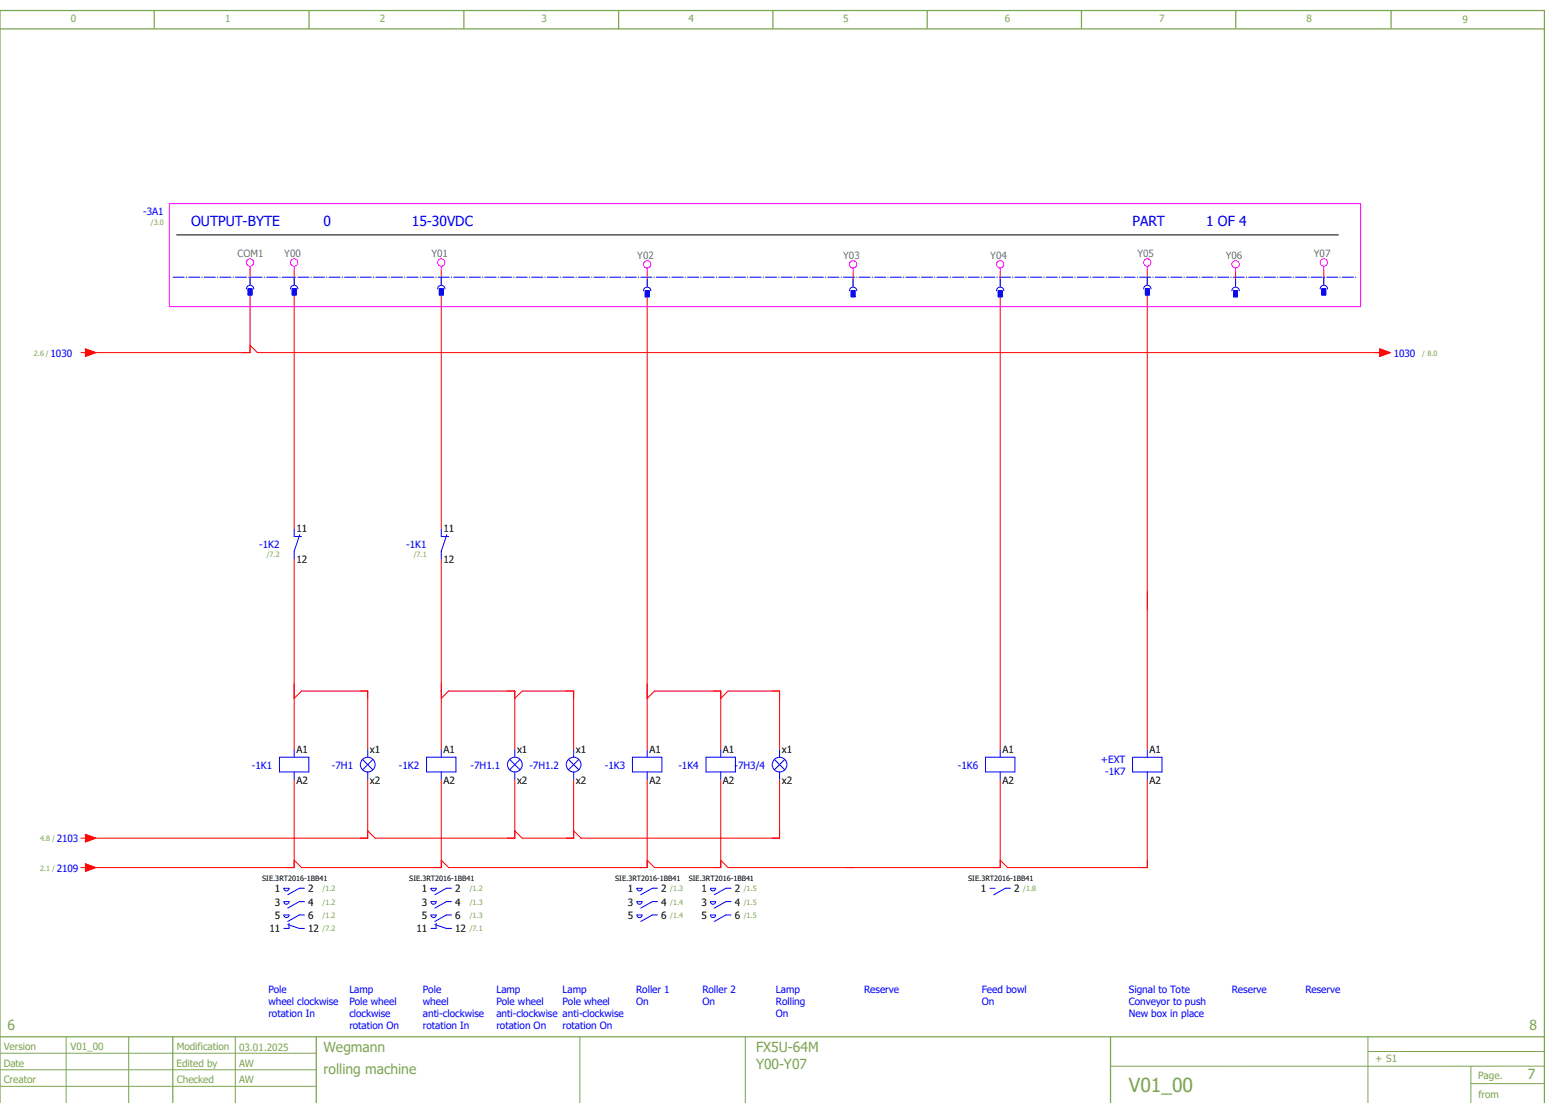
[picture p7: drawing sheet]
<svg xmlns="http://www.w3.org/2000/svg" width="420mm" height="300mm" viewBox="0 0 420 300" stroke-linecap="round" stroke-linejoin="round" font-family="sans-serif">
<g fill="none" stroke="#7ca552" stroke-width=".34">
<path d="M0 7.9h420M41.9 2.9v4.8M84 3v4.8M126.1 3v4.8M168.2 3v4.9M210.2 2.9v4.9M252.1 2.9v4.8M294.1 2.9v4.8M336.1 2.8v4.8M378.3 2.8v4.9M0 281.9h420M0 299.9v-297h420v297"/>
<path d="M47 281.9v18M86 281.9v18M302 281.9v18"/>
</g>
<g fill="none" stroke="#7ca552" stroke-width=".27">
<path d="M0 286.3h86M0 290.8h86M0 295.3h86M18 281.9v18M35 281.9v18M64 281.9v18M157.7 282v17.9M202.7 281.9v18M372 281.9v18M372 285.9h48M400 294.6h20M400 289.9v10"/>
<path d="M419.8 289.9h-117.8"/>
</g>
<g fill="none" stroke="#f00" stroke-width=".27">
<path d="M68 73.4v4M68 79.4v16.5h-44M80 73.4v4M80 79.4v64.5M120 73.4v4M120 79.4v64.5M176 73.9v4M176 79.9v124M232 73.9v4M272 73.9v4M272 79.9v124M312 73.4v4"/>
<path d="M312 79.4v124.5M336 73.9v4M360 73.4v4M68 93.9l2 2M70 95.9h306M80 151.9v52M120 151.9v52M80 189.9l2-2h18v16M120 189.9l2-2h18v16M140 189.9l2-2h14v16M176 189.9l2-2h18v16M198 187.9h14v16"/>
<path d="M198 187.9l-2 2M80 211.9v24h-56M100 211.9v16h-76M120 211.9v24h-38l-2-2M140 211.9v16h-38l-2-2M156 211.9v16h-14l-2-2M176 211.9v24h-54l-2-2M196 211.9v24h-18l-2-2M212 211.9v16h-54l-2-2M272 211.9v24h-74M312 211.9v24h-38l-2-2M196 233.9l2 2"/>
</g>
<path d="M47 75.4h322" fill="none" stroke="#00f" stroke-width=".27" stroke-dasharray="3.2 .4 .3 .4" stroke-linecap="butt"/>
<path d="M48 63.9h316" fill="none" stroke="#000" stroke-width=".27"/>
<g fill="none" stroke="#f0f" stroke-width=".27">
<path d="M46 55.4h324v28h-324zM68 72.4v1"/>
<circle cx="68" cy="71.4" r="1.01"/>
</g>
<path d="M67.5 78.6h1v1.6h-1z" fill="none" stroke="#00f" stroke-width=".27"/>
<path d="M67.5 78.6h1v1.6h-1z" fill-rule="evenodd" fill="#00f"/>
<path d="M67 78.6a1.01 1.01 0 0 1 1-1 1.01 1.01 0 0 1 1 1M67.5 78.6h1v1.6h-1zM68 75.4v2M79.5 78.6h1v1.6h-1z" fill="none" stroke="#00f" stroke-width=".27"/>
<g fill="none" stroke="#f0f" stroke-width=".27">
<path d="M80 72.4v1"/>
<circle cx="80" cy="71.4" r="1"/>
</g>
<path d="M79.5 78.6h1v1.6h-1z" fill-rule="evenodd" fill="#00f"/>
<path d="M79 78.6a1 1 0 0 1 1-1 1 1 0 0 1 1 1M79.5 78.6h1v1.6h-1zM80 75.4v2M119.5 78.6h1v1.6h-1z" fill="none" stroke="#00f" stroke-width=".27"/>
<g fill="none" stroke="#f0f" stroke-width=".27">
<path d="M120 72.4v1"/>
<circle cx="120" cy="71.4" r="1"/>
</g>
<path d="M119.5 78.6h1v1.6h-1z" fill-rule="evenodd" fill="#00f"/>
<path d="M119 78.6a1 1 0 0 1 1-1 1 1 0 0 1 1 1M119.5 78.6h1v1.6h-1zM120 75.4v2M175.5 79.1h1v1.6h-1z" fill="none" stroke="#00f" stroke-width=".27"/>
<g fill="none" stroke="#f0f" stroke-width=".27">
<path d="M176 72.9v1"/>
<circle cx="176" cy="71.9" r="1"/>
</g>
<path d="M175.5 79.1h1v1.6h-1z" fill-rule="evenodd" fill="#00f"/>
<path d="M175 79.1a1 1 0 0 1 1-1 1 1 0 0 1 1 1M175.5 79.1h1v1.6h-1zM176 75.9v2M231.5 79.1h1v1.6h-1z" fill="none" stroke="#00f" stroke-width=".27"/>
<g fill="none" stroke="#f0f" stroke-width=".27">
<path d="M232 72.9v1"/>
<circle cx="232" cy="71.9" r="1"/>
</g>
<path d="M231.5 79.1h1v1.6h-1z" fill-rule="evenodd" fill="#00f"/>
<path d="M231 79.1a1 1 0 0 1 1-1 1 1 0 0 1 1 1M231.5 79.1h1v1.6h-1zM232 75.9v2M271.5 79.1h1v1.6h-1z" fill="none" stroke="#00f" stroke-width=".27"/>
<g fill="none" stroke="#f0f" stroke-width=".27">
<path d="M272 72.9v1"/>
<circle cx="272" cy="71.9" r="1"/>
</g>
<path d="M271.5 79.1h1v1.6h-1z" fill-rule="evenodd" fill="#00f"/>
<path d="M271 79.1a1 1 0 0 1 1-1 1 1 0 0 1 1 1M271.5 79.1h1v1.6h-1zM272 75.9v2M311.5 78.6h1v1.6h-1z" fill="none" stroke="#00f" stroke-width=".27"/>
<g fill="none" stroke="#f0f" stroke-width=".27">
<path d="M312 72.4v1"/>
<circle cx="312" cy="71.4" r="1"/>
</g>
<path d="M311.5 78.6h1v1.6h-1z" fill-rule="evenodd" fill="#00f"/>
<path d="M311 78.6a1 1 0 0 1 1-1 1 1 0 0 1 1 1M311.5 78.6h1v1.6h-1zM312 75.4v2M335.5 79.1h1v1.6h-1z" fill="none" stroke="#00f" stroke-width=".27"/>
<g fill="none" stroke="#f0f" stroke-width=".27">
<path d="M336 72.9v1"/>
<circle cx="336" cy="71.9" r="1.01"/>
</g>
<path d="M335.5 79.1h1v1.6h-1z" fill-rule="evenodd" fill="#00f"/>
<path d="M335 79.1a1.01 1.01 0 0 1 1-1 1.01 1.01 0 0 1 1 1M335.5 79.1h1v1.6h-1zM336 75.9v2M359.5 78.6h1v1.6h-1z" fill="none" stroke="#00f" stroke-width=".27"/>
<g fill="none" stroke="#f0f" stroke-width=".27">
<path d="M360 72.4v1"/>
<circle cx="360" cy="71.4" r="1.01"/>
</g>
<path d="M359.5 78.6h1v1.6h-1z" fill-rule="evenodd" fill="#00f"/>
<g fill="none" stroke="#00f" stroke-width=".27">
<path d="M359 78.6a1 1 0 0 1 1-1 1 1 0 0 1 1 1M359.5 78.6h1v1.6h-1zM360 75.4v2M80 143.9v2h2M81.5 145.4l-1.5 4.5v2M120 143.9v2h2M121.5 145.4l-1.5 4.5v2M76 205.9h8v4h-8zM80 203.9v2M80 209.9v2M98.6 206.5l2.8 2.8M100 203.9v2"/>
<path d="M100 209.9v2M101.4 206.5l-2.8 2.8M116 205.9h8v4h-8zM120 203.9v2M120 209.9v2M138.6 206.5l2.8 2.8M140 203.9v2M140 209.9v2M141.4 206.5l-2.8 2.8M154.6 206.5l2.8 2.8M156 203.9v2M156 209.9v2"/>
<path d="M157.4 206.5l-2.8 2.8M172 205.9h8v4h-8zM176 203.9v2M176 209.9v2M192 205.9h8v4h-8zM196 203.9v2M196 209.9v2M210.6 206.5l2.8 2.8M212 203.9v2M212 209.9v2M213.4 206.5l-2.8 2.8M268 205.9h8v4h-8z"/>
<path d="M272 203.9v2M272 209.9v2M77.2 241.5h1.4a.7 .7 0 0 1-.7 .7 .7 .7 0 0 1-.7-.7zM77.2 245.1h1.4a.7 .7 0 0 1-.7 .7 .7 .7 0 0 1-.7-.7zM77.2 248.8h1.4a.7 .7 0 0 1-.7 .7 .7 .7 0 0 1-.7-.7zM78.2 251.4l3.2 1h1.4M78.6 251v1.4h-1.4M82.8 241.5h-1.4l-3.2 1.8M82.8 245.1h-1.4l-3.2 1.8M82.8 248.7h-1.4l-3.2 1.8M118.3 251.4l3.1 1h1.4M118.6 241.5h-1.4a.71 .71 0 0 0 .7 .7 .71 .71 0 0 0 .7-.7"/>
<path d="M118.6 245.1h-1.4a.71 .71 0 0 0 .7 .7 .71 .71 0 0 0 .7-.7M118.6 248.8h-1.4a.71 .71 0 0 0 .7 .7 .71 .71 0 0 0 .7-.7M118.6 251v1.4h-1.4M122.8 241.5h-1.4l-3.1 1.8M122.8 245.1h-1.4l-3.1 1.8M122.8 248.7h-1.4l-3.1 1.8M173.2 241.5h1.4a.7 .7 0 0 1-.7 .7 .7 .7 0 0 1-.7-.7zM173.2 245.1h1.4a.7 .7 0 0 1-.7 .7 .7 .7 0 0 1-.7-.7zM173.2 248.8h1.4a.7 .7 0 0 1-.7 .7 .7 .7 0 0 1-.7-.7zM178.8 241.5h-1.4l-3.1 1.8M178.8 245.1h-1.4l-3.1 1.8M178.8 248.7h-1.4l-3.1 1.8"/>
<path d="M194.6 241.5h-1.4a.7 .7 0 0 0 .7 .7 .7 .7 0 0 0 .7-.7M194.6 245.1h-1.4a.7 .7 0 0 0 .7 .7 .7 .7 0 0 0 .7-.7M194.6 248.8h-1.4a.7 .7 0 0 0 .7 .7 .7 .7 0 0 0 .7-.7M197.4 241.5h1.4M197.4 245.1h1.4M197.4 248.7h1.4M197.4 241.5l-3.1 1.8M197.4 245.1l-3.1 1.8M197.4 248.7l-3.1 1.8M269.2 241.5h1.4M274.8 241.5h-1.4l-3.2 1.8"/>
<circle cx="100" cy="207.9" r="2.01"/>
<circle cx="140" cy="207.9" r="2.01"/>
<circle cx="156" cy="207.9" r="2"/>
<circle cx="212" cy="207.9" r="2"/>
</g>
<path d="M23.2 94.9l2.8 1-2.8 1z" fill="#f00"/>
<path d="M22 95.9h1.2M23.2 94.9l2.8 1-2.8 1z" fill="none" stroke="#f00" stroke-width=".27"/>
<path d="M23.2 234.9l2.8 1-2.8 1z" fill="#f00"/>
<path d="M22 235.9h1.2M23.2 234.9l2.8 1-2.8 1z" fill="none" stroke="#f00" stroke-width=".27"/>
<path d="M375.2 94.9l2.8 1-2.8 1z" fill="#f00"/>
<path d="M374 95.9h1.2M375.2 94.9l2.8 1-2.8 1z" fill="none" stroke="#f00" stroke-width=".27"/>
<path d="M23.2 226.9l2.8 1-2.8 1z" fill="#f00"/>
<path d="M22 227.9h1.2M23.2 226.9l2.8 1-2.8 1z" fill="none" stroke="#f00" stroke-width=".27"/>
<path d="M308 205.9h8v4h-8zM312 203.9v2M312 209.9v2" fill="none" stroke="#00f" stroke-width=".27"/>
<text font-size="5.3" fill="#7ca552" x="307" y="296.9">V01_00</text>
<g font-size="3.8" fill="#00f">
<text x="52" y="61.4">OUTPUT-BYTE</text>
<text x="88" y="61.4">0</text>
<text x="112" y="61.4">15-30VDC</text>
<text x="308" y="61.4">PART</text>
<text x="328" y="61.4">1 OF 4</text>
</g>
<g font-size="3.8" fill="#7ca552">
<text x="2" y="279.9">6</text>
<text x="416" y="279.9">8</text>
<text x="88" y="285.9">Wegmann</text>
<text x="205.6" y="286.1">FX5U-64M</text>
<text x="88" y="291.9">rolling machine</text>
<text x="205.6" y="290.6">Y00-Y07</text>
<text x="415.5" y="293.3">7</text>
</g>
<g font-size="2.7" fill="#7ca552">
<text x="19.3" y="5.9">0</text>
<text x="61.3" y="5.9">1</text>
<text x="103.3" y="5.9">2</text>
<text x="147.3" y="5.9">3</text>
<text x="187.3" y="5.9">4</text>
<text x="229.3" y="5.9">5</text>
<text x="273.3" y="5.9">6</text>
<text x="315.3" y="5.9">7</text>
<text x="355.3" y="5.9">8</text>
<text x="397.7" y="6.2">9</text>
<text x="1" y="285.4">Version</text>
<text x="19.1" y="285.4">V01_00</text>
<text x="48.1" y="285.5">Modification</text>
<text x="65" y="285.6">03.01.2025</text>
<text x="1" y="289.9">Date</text>
<text x="48" y="289.9">Edited by</text>
<text x="65" y="289.9">AW</text>
<text x="374" y="288.8">+ S1</text>
<text x="402" y="293.3">Page.</text>
<text x="1" y="294.4">Creator</text>
<text x="48.1" y="294.4">Checked</text>
<text x="65" y="294.4">AW</text>
<text x="402.1" y="298.4">from</text>
</g>
<g font-size="2.7" fill="#00f">
<text x="38.9" y="58.6">-3A1</text>
<text x="13.7" y="96.9">1030</text>
<text x="379" y="96.9">1030</text>
<text x="70.5" y="148.9">-1K2</text>
<text x="110.5" y="148.9">-1K1</text>
<text x="68.5" y="208.9">-1K1</text>
<text x="90.3" y="208.9">-7H1</text>
<text x="108.5" y="208.9">-1K2</text>
<text x="128" y="208.9">-7H1.1</text>
<text x="144" y="208.9">-7H1.2</text>
<text x="164.5" y="208.9">-1K3</text>
<text x="184.5" y="208.9">-1K4</text>
<text x="199.7" y="208.9">-7H3/4</text>
<text x="260.5" y="208.9">-1K6</text>
<text x="299.4" y="207.3">+EXT</text>
<text x="300.5" y="210.6">-1K7</text>
<text x="15.4" y="228.9">2103</text>
<text x="15.4" y="236.9">2109</text>
<text x="73" y="269.9">Pole</text>
<text x="95" y="269.9">Lamp</text>
<text x="115" y="269.9">Pole</text>
<text x="135" y="269.9">Lamp</text>
<text x="153" y="269.9">Lamp</text>
<text x="173" y="269.9">Roller 1</text>
<text x="191" y="269.9">Roller 2</text>
<text x="211" y="269.9">Lamp</text>
<text x="235" y="269.9">Reserve</text>
<text x="267" y="269.9">Feed bowl</text>
<text x="307" y="269.9">Signal to Tote</text>
<text x="335" y="269.9">Reserve</text>
<text x="355" y="269.9">Reserve</text>
<text x="73" y="273.1">wheel clockwise</text>
<text x="95" y="273.1">Pole wheel</text>
<text x="115" y="273.1">wheel</text>
<text x="135" y="273.1">Pole wheel</text>
<text x="153" y="273.1">Pole wheel</text>
<text x="173" y="273.1">On</text>
<text x="191" y="273.1">On</text>
<text x="211" y="273.1">Rolling</text>
<text x="267" y="273.1">On</text>
<text x="307" y="273.1">Conveyor to push</text>
<text x="73" y="276.4">rotation In</text>
<text x="95" y="276.4">clockwise</text>
<text x="95" y="279.6">rotation On</text>
<text x="115" y="276.4">anti-clockwise</text>
<text x="115" y="279.6">rotation In</text>
<text x="135" y="276.4">anti-clockwise anti-clockwise</text>
<text x="135" y="279.6">rotation On</text>
<text x="153" y="279.6">rotation On</text>
<text x="211" y="276.4">On</text>
<text x="307" y="276.4">New box in place</text>
</g>
<g font-size="2.7" fill="#767676">
<text x="64.6" y="69.8">COM1</text>
<text x="77.3" y="69.8">Y00</text>
<text x="117.3" y="69.8">Y01</text>
<text x="173.3" y="70.3">Y02</text>
<text x="229.3" y="70.3">Y03</text>
<text x="269.3" y="70.3">Y04</text>
<text x="309.3" y="69.8">Y05</text>
<text x="333.3" y="70.3">Y06</text>
<text x="357.3" y="69.8">Y07</text>
</g>
<g font-size="2.7">
<text x="80.6" y="144.7">11</text>
<text x="120.6" y="144.7">11</text>
<text x="80.6" y="153.2">12</text>
<text x="120.6" y="153.2">12</text>
<text x="80.6" y="204.7">A1</text>
<text x="100.6" y="204.7">x1</text>
<text x="120.6" y="204.7">A1</text>
<text x="140.6" y="204.7">x1</text>
<text x="156.6" y="204.7">x1</text>
<text x="176.6" y="204.7">A1</text>
<text x="196.6" y="204.7">A1</text>
<text x="212.6" y="204.7">x1</text>
<text x="272.6" y="204.7">A1</text>
<text x="312.6" y="204.7">A1</text>
<text x="80.6" y="213.2">A2</text>
<text x="100.6" y="213.2">x2</text>
<text x="120.6" y="213.2">A2</text>
<text x="140.6" y="213.2">x2</text>
<text x="156.6" y="213.2">x2</text>
<text x="176.6" y="213.2">A2</text>
<text x="196.6" y="213.2">A2</text>
<text x="212.6" y="213.2">x2</text>
<text x="272.6" y="213.2">A2</text>
<text x="312.6" y="213.2">A2</text>
<text x="74.7" y="242.6">1</text>
<text x="83.8" y="242.6">2</text>
<text x="114.7" y="242.6">1</text>
<text x="123.8" y="242.6">2</text>
<text x="170.7" y="242.6">1</text>
<text x="179.8" y="242.6">2</text>
<text x="190.7" y="242.6">1</text>
<text x="199.8" y="242.6">2</text>
<text x="266.7" y="242.6">1</text>
<text x="275.8" y="242.6">2</text>
<text x="74.7" y="246.2">3</text>
<text x="74.7" y="249.8">5</text>
<text x="83.8" y="246.2">4</text>
<text x="83.8" y="249.8">6</text>
<text x="114.7" y="246.2">3</text>
<text x="114.7" y="249.8">5</text>
<text x="123.8" y="246.2">4</text>
<text x="123.8" y="249.8">6</text>
<text x="170.7" y="246.2">3</text>
<text x="170.7" y="249.8">5</text>
<text x="179.8" y="246.2">4</text>
<text x="179.8" y="249.8">6</text>
<text x="190.7" y="246.2">3</text>
<text x="190.7" y="249.8">5</text>
<text x="199.8" y="246.2">4</text>
<text x="199.8" y="249.8">6</text>
<text x="73.3" y="253.5">11</text>
<text x="83.8" y="253.5">12</text>
<text x="113.3" y="253.5">11</text>
<text x="123.8" y="253.5">12</text>
</g>
<g font-size="2" fill="#7ca552">
<text x="41" y="61.1">/3.0</text>
<text x="9.2" y="96.7">2.6 /</text>
<text x="386.8" y="96.7">/ 8.0</text>
<text x="72.5" y="151.5">/7.2</text>
<text x="112.5" y="151.5">/7.1</text>
<text x="10.9" y="228.7">4.8 /</text>
<text x="10.9" y="236.7">2.1 /</text>
<text x="87.7" y="242.3">/1.2</text>
<text x="87.7" y="245.9">/1.2</text>
<text x="127.7" y="242.3">/1.2</text>
<text x="127.7" y="245.9">/1.3</text>
<text x="182.3" y="242.3">/1.3</text>
<text x="182.3" y="245.9">/1.4</text>
<text x="202.3" y="242.3">/1.5</text>
<text x="202.3" y="245.9">/1.5</text>
<text x="278.3" y="242.3">/1.8</text>
<text x="87.7" y="249.6">/1.2</text>
<text x="127.7" y="249.6">/1.3</text>
<text x="182.3" y="249.6">/1.4</text>
<text x="202.3" y="249.6">/1.5</text>
<text x="87.7" y="253.2">/7.2</text>
<text x="127.7" y="253.2">/7.1</text>
</g>
<g font-size="2">
<text x="71.3" y="239.5">SIE.3RT2016-1BB41</text>
<text x="111.3" y="239.5">SIE.3RT2016-1BB41</text>
<text x="167.3" y="239.5">SIE.3RT2016-1BB41</text>
<text x="187.3" y="239.5">SIE.3RT2016-1BB41</text>
<text x="263.3" y="239.5">SIE.3RT2016-1BB41</text>
</g>
</svg>
